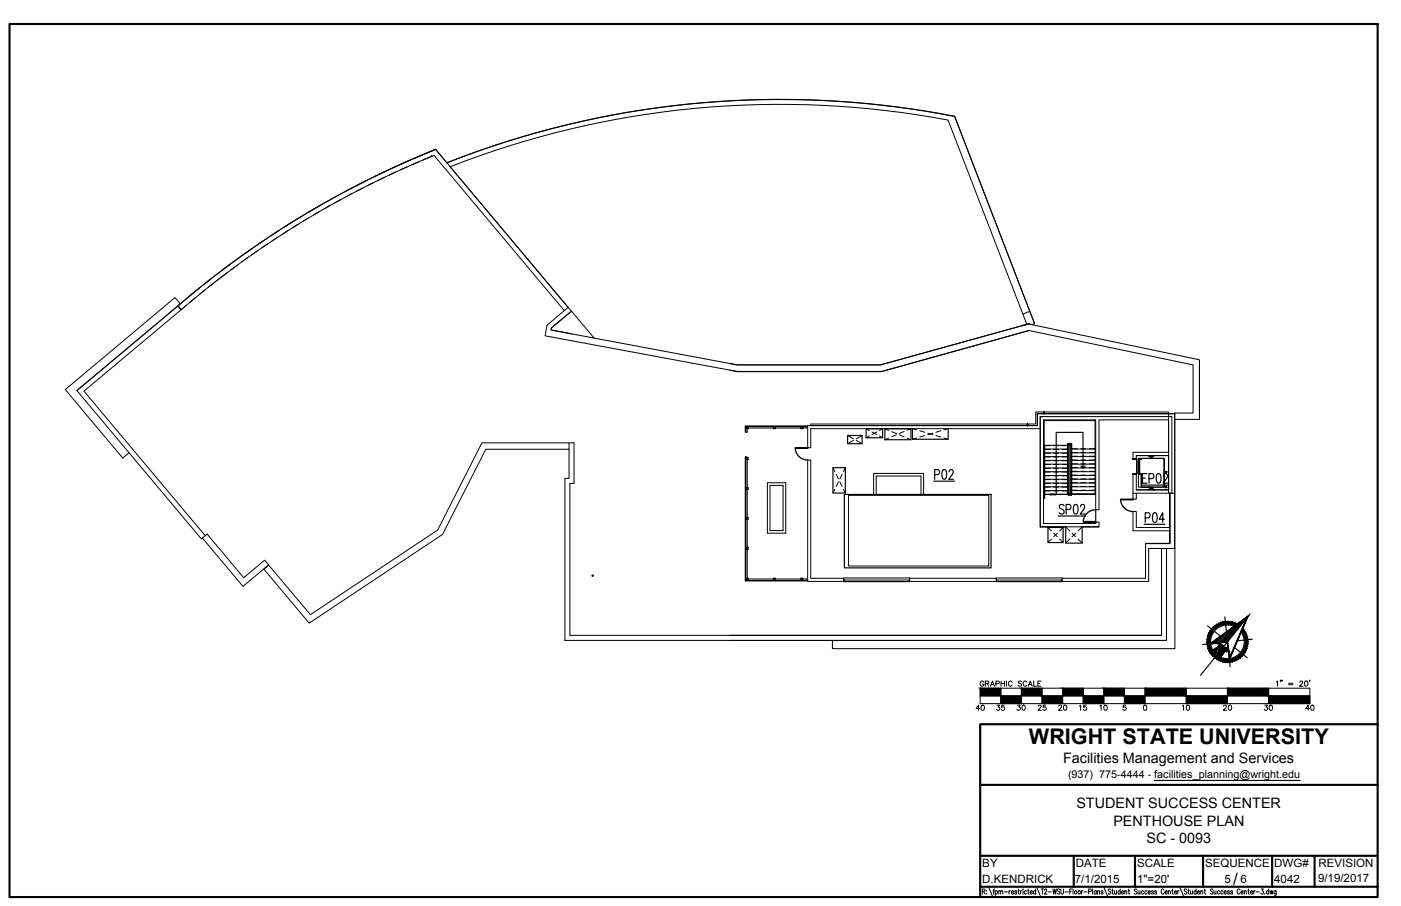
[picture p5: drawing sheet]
<svg xmlns="http://www.w3.org/2000/svg" width="432mm" height="279mm" viewBox="0 0 432 279" stroke-linecap="round" stroke-linejoin="round" font-family="sans-serif">
<!-- layer: A-EXISTING -->
<g fill="none" stroke="#000" stroke-width=".31">
<path d="M108.3 59.8l-1.8 .9M108.6 57.9l-1.6 .8M111.7 58l-1.8 1M112.7 55.8l-3 1.5M113 55.6h.1M115.1 56.3l-1.9 .9M116.2 54.1l-.7 .3M118.5 54.7l-1.9 .9M119.9 52.3l-3.1 1.5M122 53.1l-2 .9M123.3 50.8l-3 1.3M125.5 51.5l-2.1 .9"/>
<path d="M126.8 49.2l-3.2 1.4M129.2 49.9l-2.3 1M130.5 47.6l-3.1 1.4M133 48.2h.1M133 48.2l-2.7 1.2M134.3 46.1a284.8 284.8 0 0 0-79.5 48.2l-31.1 26.2M134.3 46.1l3.4 4.1-3.4-4.1a284.1 284.1 0 0 0-79.3 48.1l-31.3 26.3M134.3 46.1l-3.3 1.3M137.7 50.2a279.9 279.9 0 0 1 156.6-14.4l24.6 64M138.7 51.4l-1-1.2a279.6 279.6 0 0 1 156.5-14.3l24.6 63.9-.8 .3M138.7 51.4l36.4 43.4M138.8 51.4h-.1a278.3 278.3 0 0 1 153.5-14.4l24.3 63"/>
<path d="M76.3 79.5l-1.9 1.3M77.7 76.6l-2.7 1.9M77.7 76.6h.1M79.4 77.4l-1.8 1.2M80.8 74.5l-1.5 1M82.5 75.2l-1.8 1.2M85.6 73.1l-1.7 1.2M85.8 71.2l-1.4 .9M88.8 71.1l-1.7 1.1M89.2 69l-1.7 1.1M90.3 68.3l-.9 .6M92 69.1l-1.8 1.1"/>
<path d="M92.7 66.8l-1.4 .9M95.2 67.2l-1.8 1M95.6 65.1l-.4 .3M98.4 65.2l-1.7 1.1M98.9 63.2l-2.6 1.5M99.6 62.8l-.2 .1M101.7 63.4l-1.7 1M105 61.6l-1.8 .9M54.8 94.3l.8-.6-1.7-1.9-33.8 28.3 17.7 21.2 2-1.7M55.8 95.5l-1-1.2 1.1 1.2a282.5 282.5 0 0 1 77.9-47.6l40.1 47.9M55.8 95.5l-29.9 25.1 37.3 44.6M57.2 94.4l-1.4 1.1"/>
<path d="M57.6 92l-.3 .2M60.1 91.9l-1.7 1.4M60.4 89.7l-2.2 1.8M61.5 88.7l-.4 .4M63.2 89.4l-1.9 1.5M64.8 86.1l-1.9 1.6M69.9 82.2l-1.5 1.2M70.2 84l-5.9 4.6M71.1 81.4l-1 .7M73.2 81.7l-2 1.5M173.9 95.8l1.2-1 1 1.2-6.2 5.1-.1 .7 6.4 1.2M173.9 95.8l-5.3 4.5-.6 3.3 59.1 10.9h44.7l45.4-12.6"/>
<path d="M317 99.9l-45.6 12.6h-44.2l-44.1-8.2M317.1 99.9l.2 .1M317.4 96l-2.2 .9M317.6 100h-.1M318.7 99.5h.1M318.8 99.8h.1M169.9 101.2l6.2-5.2 7 8.3-13.3-2.5zM170 101.1h.1M225 112.1l2.2 .4h44.1l45.7-12.6 52.7 11v18.4h-7.7v-1.9h5.7v-14.9l-50.5-10.6-45.6 12.7h-44.1l-2.5-.4M369.7 111.6h.1M369.7 111.6v17.3M23.7 120.5l38.4 45.7 .3-.3"/>
<path d="M175.4 136.6h1.5v12.5h-1.2v46.8h182.3M175.4 138.5v9h-1.3v50h185.4v-28.4M229.7 131.4h19v.6h-18.4v1.3h-.6zM229.9 132.2h.1M229.9 131.5h.1M229.9 132.2h.6M230.5 131.6h-.6v.5M230.5 131.6v.5M230.5 132.1v.1M230.5 132.1l-.6 .1M238.4 131.6h.1M238.4 131.6v.6"/>
<path d="M238.4 132.2h.5M238.5 132.2h.1M238.9 131.6h-.5v.5M239 131.6v.5M239 131.6l-.1 .6M239 132.1l-.1 .1M239 131.7v.1M246.8 131.6h.1M246.8 131.6v.6M246.8 131.9h.1M246.9 132.2h.5M247.1 132.2h.1"/>
<path d="M247.2 131.6h.1M247.5 131.6h.1M247.4 131.6h-.5l-.1 .5M247.4 131.6v.5M247.5 131.8h-.1M247.5 132.1l-.1 .1M248.7 131.6h-18.8v1.7M248.7 131.5h-18.9v1.8M249.9 131.2v-.4h69.3v-3.7h41v.4h-40.5v3.7h-69.6M316.5 130.8h.4v.4h-.4zM316.7 130.4v1.1M319.7 127.6h42.4h-1.9v24.5h.3v15.5h-7.4v10.7h-25.7"/>
<path d="M319.7 127.6v3.6h-70.8v6.9h1v-5.9h70.7M321.6 128.5h-1v34M321.6 127.1h.3v.3h-.3zM321.8 126.7v1M321.8 137.3h.1M321.8 138.5h.1M321.8 139.8h.1M321.8 138.6h.1M321.8 137.4h.1M321.8 139.7h.1M321.9 137.3l.1 16.4h-.4M321.9 137.3v16.3h-.3"/>
<path d="M322 137.3h7M322 138.5h7M322 139.8h1.7M322 138.6h1.7M322 137.4h1.7M322 139.7h7M324.7 139.8h1.6M324.7 138.6h1.6M324.7 137.4h1.6M327.3 139.8h1.7M327.3 138.6h1.7M327.3 137.4h1.7"/>
<path d="M329.1 137.3h.1M329.1 138.5h.1M329.1 139.8h.1M329.1 138.6h.1M329.1 137.4h.1M329.1 139.7h.1M330.1 138.5h.1M330.1 138.4h.1M330.1 139.5h.1M330.1 139.7h.1M330.3 138.5h7.2M330.3 138.4h1.8"/>
<path d="M330.3 139.5h1.8M330.3 139.7h7.2M333.1 138.4h1.6M333.1 139.5h1.6M335.7 138.4h1.8M335.7 139.5h1.8M362.1 127.4v41.7M229.7 140.9h.6v37.7h18.4v.5h-19zM229.8 140.9v38.1h18.9M229.9 141.7h.1M229.9 151h.1M229.9 150.3h.1"/>
<path d="M229.9 140.9v38.1h18.8M229.9 141.2v.5M229.9 150.4v.5M229.9 159.6v.5M229.9 141.3h.1M229.9 150.8v.1M229.9 141.1h.1M229.9 159.5h.1M229.9 141.1h.6M229.9 141.7h.6M229.9 150.3h.6M229.9 151h.6"/>
<path d="M229.9 159.5h.6M230.1 141.1l-.1 .1M230.3 151h.1M230.4 150.3v.1M230.5 141.1v.7M230.5 141.1v.1M230.5 150.3v.7M230.5 150.3v.6M230.5 159.5v.7M230.5 159.5v.1M230.5 141.2v.5M230.5 159.6v.6"/>
<path d="M230.5 150.9v.1M230.5 150.7v.1M236.5 148.9h5.7v15.5h-5.7zM237.3 149.7h4.1v13.9h-4.1zM261.5 152.8h43.3v21.8h-43.3zM269.3 152.5v-6.5h15.4v6.5M270.1 152.5v-5.7h13.8v5.7M321.8 140.8h.1M321.8 152.5h.1M321.8 151.4h.1M321.8 150.2h.1M321.8 149.1h.1"/>
<path d="M321.8 147.9h.1M321.8 146.7h.1M321.8 145.6h.1M321.8 144.4h.1M321.8 143.2h.1M321.8 142.1h.1M321.8 140.9h.1M321.8 151.3h.1M321.8 150.1h.1M321.8 149h.1M321.8 147.8h.1M321.8 146.6h.1"/>
<path d="M321.8 145.5h.1M321.8 144.3h.1M321.8 143.1h.1M321.8 142h.1M322 140.8h7M322 152.5h7M322 151.4h1.7M322 150.2h1.7M322 149.1h1.7M322 147.9h1.7M322 146.7h1.7M322 145.6h1.7"/>
<path d="M322 144.4h1.7M322 143.2h1.7M322 142.1h1.7M322 140.9h1.7M322 151.3h7M322 150.1h7M322 149h7M322 147.8h7M322 146.6h7M322 145.5h7M322 144.3h7M322 143.1h7"/>
<path d="M322 142h7M324.7 151.4h1.6M324.7 150.2h1.6M324.7 149.1h1.6M324.7 147.9h1.6M324.7 146.7h1.6M324.7 145.6h1.6M324.7 144.4h1.6M324.7 143.2h1.6M324.7 142.1h1.6M324.7 140.9h1.6M327.3 151.4h1.7"/>
<path d="M327.3 150.2h1.7M327.3 149.1h1.7M327.3 147.9h1.7M327.3 146.7h1.7M327.3 145.6h1.7M327.3 144.4h1.7M327.3 143.2h1.7M327.3 142.1h1.7M327.3 140.9h1.7M329.1 140.8h.1M329.1 152.5h8.6M329.1 151.4h.1"/>
<path d="M329.1 150.2h.1M329.1 149.1h.1M329.1 147.9h.1M329.1 146.7h.1M329.1 145.6h.1M329.1 144.4h.1M329.1 143.2h.1M329.1 142.1h.1M329.1 140.9h.1M329.1 151.3h.1M329.1 150.1h.1M329.1 149h.1"/>
<path d="M329.1 147.8h.1M329.1 146.6h.1M329.1 145.5h.1M329.1 144.3h.1M329.1 143.1h.1M329.1 142h.1M329.2 152.3h1.1v.2v-.2h7.4M329.2 152.3v-15.3h.9v15.3M329.2 152.6l1.1 .1zM329.2 152.3v.2M329.5 152.3v-15.1h.4v15.1M330.1 140.8h.1"/>
<path d="M330.1 148.9h.1M330.1 140.7h.1M330.1 141.9h.1M330.1 143h.1M330.1 144.2h.1M330.1 145.4h.1M330.1 146.5h.1M330.1 147.7h.1M330.1 150h.1M330.1 151.2h.1M330.1 151.3h.1M330.1 150.1h.1"/>
<path d="M330.1 149h.1M330.1 147.8h.1M330.1 146.6h.1M330.1 145.5h.1M330.1 144.3h.1M330.1 143.1h.1M330.1 142h.1M330.2 152.3v-15.4h-1.1l-.1 15.6v-15.7h1.3v15.5M330.3 140.8h7.2M330.3 148.9h1.8M330.3 140.7h1.8M330.3 141.9h1.8"/>
<path d="M330.3 143h1.8M330.3 144.2h1.8M330.3 145.4h1.8M330.3 146.5h1.8M330.3 147.7h1.8M330.3 150h1.8M330.3 151.2h1.8M330.3 151.3h7.2M330.3 150.1h7.2M330.3 149h7.2M330.3 147.8h7.2M330.3 146.6h7.2"/>
<path d="M330.3 145.5h7.2M330.3 144.3h7.2M330.3 143.1h7.2M330.3 142h7.2M333.1 148.9h1.6M333.1 140.7h1.6M333.1 141.9h1.6M333.1 143h1.6M333.1 144.2h1.6M333.1 145.4h1.6M333.1 146.5h1.6M333.1 147.7h1.6"/>
<path d="M333.1 150h1.6M333.1 151.2h1.6M335.7 148.9h1.8M335.7 140.7h1.8M335.7 141.9h1.8M335.7 143h1.8M335.7 144.2h1.8M335.7 145.4h1.8M335.7 146.5h1.8M335.7 147.7h1.8M335.7 150h1.8M335.7 151.2h1.8"/>
<path d="M337.5 152.3v-22.6h-15.7v22.8h-.2M349.2 141.4v-1.9h11v-10h-21.5v27.7h-1v-27.7h-16.1v32h16.1v-.5h1v1.5h-18.1M349.2 146.3v7.6h1v-1.8M349.2 152.1h12.9M349.2 146.1h1M349.2 141.7h1M350.2 140.5h10v10.6M350.2 146.3v4.8h10M350.2 140.5v.9M350.2 140.5h3.7M350.3 141.6l.1 4.6zM350.3 141.6l-1.3-.2v.3h1.3"/>
<path d="M350.3 146.1h-1.3v.2l1.3-.1M351.1 141.6l.2 4.6zM351.8 141.4v.3h-.5v-.4v.3h.4l.1-.3h-.9v8.9h.8v-4.1h-.4v.3v-.3h.5v4.1M353.9 140.5h.2v.2h1.5v-.2h.2h-.2v.3h-1.5v-.3zM353.9 151.1h.2v-.3h1.5v.3h.2h-.2v-.3h-1.5v.3zM354.1 140.5h1.5M354.5 141.3l-2.7 .1h7M354.5 141.1l.1 .2h.5l.1-.2v.2h-.7zM354.5 150.2h.7v.3l-.1-.2h-.5l-.1 .2zM354.6 150.8h.5M354.6 150.7v.1M354.6 150.8h.2"/>
<path d="M354.8 140.8h.1M354.8 150.7h.1M354.8 150.4l.1 .3zM354.9 140.8h.1M354.9 150.8h.2M355.1 150.7v.1M355.1 140.8h-.5h.2M355.1 140.8h.1M355.1 150.8h.1M355.1 140.8l-.2 .3-.1-.2M355.2 141.3l3.6 .1M355.8 140.5h4.4v10.6"/>
<path d="M358.8 141.4v8.8zM358.8 150.2h-7h2.7M358.8 150.2h-3.6M359.1 150.4h.2zM359.1 145.4h.2zM359.3 145.4v.1M359.3 150.3v.1M359.3 150.3l.1-.3 .1 .3M359.3 145.5l.1 .3 .1-.3M359.5 150.3h.1M359.6 145.4l-.1 .1M359.6 150.4h.1z"/>
<path d="M359.6 145.4h.1zM360.6 152.1v15.6h-7.5M361.2 152.1v-23.6h-40.6v34M62.4 165.9l12.5 14.9 7.9-6.6M63.2 165.2l.6-.5 11.3 13.5 6.5-5.4 1.2 1.4M63.2 165.2l-.8 .7M81.3 175.5l1.5-1.2 12.9 15.3 39.2-26.1 13.6-26.9h26.9v1.9h-25.7l-13.3 26.3-41.1 27.4zM81.9 175h.1M82 174.8l.1 .1M82.2 174.7h.1M82.8 174.2v.1M229.9 169.4h.1"/>
<path d="M229.9 160.2h.1M229.9 168.7h.1M229.9 168.8v.5M229.9 178.4v.5M229.9 169h.1M229.9 178.3h.1M229.9 178.9h.1M229.9 178.3h.6M229.9 178.9h.6M229.9 168.8h.6M229.9 169.4h.6M229.9 160.2h.6"/>
<path d="M230 169.4h.1M230.1 168.8h.1M230.5 178.3v.1M230.5 168.7v.1M230.5 168.8v.5M230.5 178.4v.5M230.5 178.9h.1M230.5 169.3v.1M230.5 168.8v.6M230.5 178.4h.1M230.5 168.8v.1M238.3 178.9l.1 .1"/>
<path d="M238.4 178.4v.5M238.4 178.9h.1M238.4 178.6h.1M238.4 178.3l-.1 .1M238.4 178.3v.1M238.4 178.3h.5M238.4 178.9h.5M238.5 178.9v.1M238.6 178.3v.1M238.9 178.3v.7M238.9 178.3l.1 .1M239 178.4v.5"/>
<path d="M239 178.9h-.1M239 178.5h.1M246.8 178.9v.1M246.8 178.4v.5M246.8 178.9h.1M246.8 178.7h.1M246.8 178.3v.1M246.9 178.3h.5M246.9 178.9h.5M247.2 178.3l-.1 .1M247.4 178.3l.1 .1M247.4 178.3v.1"/>
<path d="M247.4 178.4v.5M247.4 178.9h.1M247.5 178.9l-.1 .1M260 178.3h-10.1v-36.4h-1v37.4h11.1M260 179.3h20.4M260 178.2h20.4v.7h-20.4zM260 178.9v.4l.2-.4M280.2 178.9v.4h.2v-.4M280.4 178.3h26.6M307 179.3h20.4M307 178.2h20.4v.7h-20.4zM307 178.9v.4l.2-.4"/>
<path d="M327.2 178.9v.4h.2v-.4M355.2 167.6l.1 .1M358 169.1v26.8zM360.6 165.5h.1M360.6 162.7h-10.4v-5h-1v6h11.4M362.1 169.1v30.9h-105.5v-2.5M362.1 169.1h-8.1v10.2h-94M225 195.9h133"/>
<circle cx="182.7" cy="177.5" r=".22"/>
</g>
<!-- layer: A-DOOR -->
<path d="M245.1 138.2a3.8 3.8 0 0 0 3.8 3.7M245.1 138.1h3.8v.2h-3.8zM337.7 157.2a3.8 3.8 0 0 0-3.8 3.6M345.4 154.1a3.8 3.8 0 0 0 3.8 3.6M345.4 153.9h3.8v.2h-3.8zM333.9 160.8h3.8v.2h-3.8z" fill="none" stroke="#000" stroke-width=".4"/>
<!-- layer: A-FLOR -->
<path d="M261.2 134.3h4.5v2.5h-4.5zM266.9 132.2h5.1v2.8h-5.1zM272.7 132.2h8.1v3.4h-8.1zM281.2 132.2v3.3h11v-3.3M256.7 144.2h3.8v7.9h-3.8zM260.2 152.5h45.2v22.6h-45.2zM321.8 152.5h.1M322 152.5h7M329.1 152.5h.1M337.7 157.2v3.8M323 162.7h4.7v4.6h-4.7zM338.7 162.5h-5.2v5h-5v-5h-7.9" fill="none" stroke="#000" stroke-width=".36"/>
<!-- layer: BORDER-NOTE -->
<path d="M333.2 143.7l.6 .6v-11h-8.3v19.2M334.4 143.7l-.6 .6M355.8 240.7h44.9" fill="none" stroke="#000" stroke-width=".36"/>
<!-- layer: A-FLOR-OVHD -->
<g fill="none" stroke="#000" stroke-width=".31">
<path d="M261.2 134.3l1.8 1M263 135.8l-1.8 1M263.9 135.8l1.8 1M265.7 134.3l-1.8 1M266.9 132.2l1 .6M267.9 134.5l-1 .5M268.8 133.2l1.4 .8M270.2 133.2l-1.4 .8M271.1 134.5l.9 .5M272 132.2l-.9 .6M272.7 132.2l1.2 .5M273.9 135.1l-1.2 .5"/>
<path d="M274.8 133.1l1.5 .6M276.3 134.1l-1.5 .6M277.2 134.1l1.5 .6M278.7 133.1l-1.5 .6M279.6 135.1l1.2 .5M280.7 132.2l-1.1 .5M281.2 132.2l1.3 .4M282.5 135.1l-1.3 .4M283.5 132.9l1.5 .4M285 134.3l-1.5 .5M286 133.6l1.5 .4M287.5 133.6l-1.5 .4"/>
<path d="M288.5 134.3l1.5 .5M290 132.9l-1.6 .4M290.9 135.1l1.3 .4M292.2 132.2l-1.3 .4M256.7 144.2l.6 1.2M257.3 150.9l-.6 1.2M257.7 146.3l.7 1.4M258.4 148.6l-.7 1.4M258.8 148.6l.7 1.4M259.5 146.3l-.7 1.4M260 150.9l.5 1.2M260.5 144.2l-.5 1.2"/>
<path d="M323 162.7l1.1 1M324.1 166.2l-1.1 1.1M324.8 164.4l1.1 1.1M325.9 164.4l-1.1 1.1M326.6 166.2l1.1 1.1M327.7 162.7l-1.1 1M328.5 162.5l1.2 1.2M329.7 166.2l-1.2 1.3M330.4 164.4l1.1 1.1M331.5 164.4l-1.1 1.1M332.3 166.2l1.2 1.3M333.5 162.5l-1.2 1.2"/>
</g>
<!-- layer: ROOM-NUMBER -->
<g fill="none" stroke="#000" stroke-width=".36">
<path d="M287.7 148.4h6.5M288.1 146.4h.9a.82 .82 0 0 0 .6-.8 .82 .82 0 0 0-.6-.8h-.9v3M290.6 145l.5-.2a1.77 1.77 0 0 1 .6 2.4l-.2 .5-.6 .1a2.32 2.32 0 0 1-.3-2.8zM292.5 145.5l.4-.7 .7 .2 .2 .4-.3 1-1.1 1.4h1.5M326.1 159.1h8.6M327.9 156a.74 .74 0 0 0-.9-.4 .74 .74 0 0 0-.4 1l.9 .5a.79 .79 0 0 1 .2 1.3 .79 .79 0 0 1-1.2-.3M328.6 157.1h.9a.81 .81 0 0 0 .6-.8 .81 .81 0 0 0-.6-.7h-.9v2.9M331.1 155.7l.6-.1a2.02 2.02 0 0 1 0 2.9h-.3a2.29 2.29 0 0 1-.3-2.8zM333 156.3l.1-.5a.68 .68 0 0 1 1-.1 .68 .68 0 0 1 .1 1l-1.3 1.8h1.5M351.8 149.6h8.5M352.1 147.5h.9M353 159.7h.9a.83 .83 0 0 0 .6-.8 .83 .83 0 0 0-.6-.8h-.9v3"/>
<path d="M353.5 146h-1.4v3h1.4M354.1 147.6h1a.81 .81 0 0 0 .5-.8 .81 .81 0 0 0-.5-.8h-1v3M355.5 158.3l.5-.2a2.02 2.02 0 0 1 0 3h-.2a1.77 1.77 0 0 1-.5-2.4zM356.7 146.2l.5-.2a2.02 2.02 0 0 1 0 3h-.2a2.29 2.29 0 0 1-.3-2.8zM358.6 146.7l.1-.4a.68 .68 0 0 1 .9-.1 .68 .68 0 0 1 .1 1l-1.2 1.8h1.5M352.6 161.7h6.5M358.9 160.1h-1.6l1.1-2v3"/>
</g>
<!-- layer: BORDER -->
<path d="M2.9 7.4h421.7v269.2h-421.7zM424.6 223.3h-122.5v53.3M302.1 242.1h122.5M302.1 263.9h122.5M302.3 273.5h122.3M330.9 263.9v9.6M349.8 263.9v9.6M370.8 263.9v9.6M392.1 263.9v9.6M405.2 263.9v9.6" fill="none" stroke="#000" stroke-width=".66"/>
<!-- layer: BORDER-NOTE -->
<g fill="none" stroke="#000" stroke-width=".31">
<path d="M302.8 274.9l.7-.1v-.6l-.7-.1v1.6M303.2 274.9l.4 .8M304 274.7h.1M304 275.6h.1M304.8 273.8l1 2.5M306.1 274.7h.4M306.5 274.1l-.3 .3v1.3M306.7 274.9l.1-.1a.47 .47 0 0 1 .6 .4 .47 .47 0 0 1-.6 .5l-.1-.2M306.7 274.7v1.6M307.8 275l.3-.3 .3 .1v.9M307.8 274.7v1M308.4 275l.3-.3 .3 .1 .1 .9"/>
<path d="M309.5 275.1h1.1M311 274.7v1M311.4 274.7l-.4 .4M311.7 275.1h.7l-.1-.3a.47 .47 0 0 0-.6 .4 .47 .47 0 0 0 .6 .5l.1-.2M313.4 274.9l-.2-.2-.4 .2 .5 .4v.4h-.3l-.2-.2M313.7 274.7h.4M313.9 274.1v1.3l.3 .3M314.5 274.7v1M315 274.7l-.5 .4M315.2 274.2h.1M315.3 274.7v1M316.4 274.9l-.1-.1a.43 .43 0 0 0-.6 .4 .43 .43 0 0 0 .7 .3"/>
<path d="M316.7 274.7h.4M316.9 274.1v1.3l.3 .3M317.5 275.1h.7l-.1-.3a.47 .47 0 0 0-.6 .4 .47 .47 0 0 0 .6 .5l.1-.2M319.2 274.9l-.1-.1a.43 .43 0 0 0-.6 .4 .43 .43 0 0 0 .7 .3M319.2 274.1v1.6M319.6 273.8l1 2.5M320.9 274.1h.8M321.3 274.1v1.6M321.9 274.5l.1-.2a.36 .36 0 0 1 .5-.1 .36 .36 0 0 1 .1 .6l-.7 .9h.8M323 275.1h1M324.5 274.1l.3 1.6 .2-1.6 .3 1.6 .3-1.6M326.6 274.4l-.2-.3-.5 .3 .1 .4 .4 .2a.42 .42 0 0 1 .1 .7 .42 .42 0 0 1-.6-.2"/>
<path d="M327 274.1v1.2l.3 .4h.3l.2-.4v-1.2M328.2 275.1h1.1M329.7 274.9h.5M330.4 274.1h-.7v1.6M330.7 274.1v1.6M333.3 274.7v1M333.8 274.7l-.5 .4M334.1 275.1h1M335.5 275l.7-.1 .1-.6-.8-.2v1.6M336.7 274.1v1.6M337.9 274.9l-.2-.1a.46 .46 0 0 0-.5 .4 .46 .46 0 0 0 .5 .5l.2-.2M337.9 274.7v1"/>
<path d="M338.3 275l.3-.3 .2 .1 .1 .9M338.3 274.7v1M340 274.9l-.3-.2-.4 .2 .6 .4v.4h-.3l-.3-.2M340.3 273.8l1 2.5M342.3 274.4l-.2-.3-.5 .3 .1 .4 .4 .2a.42 .42 0 0 1 .1 .7 .42 .42 0 0 1-.6-.2M342.7 274.7h.4M342.9 274.1v1.3l.2 .3M343.5 274.7v1h.3l.3-.3M344.1 274.7v1M345.2 274.9l-.1-.1a.47 .47 0 0 0-.5 .4 .47 .47 0 0 0 .5 .5l.1-.2M345.2 274.1v1.6M345.6 275.1h.7l-.1-.3a.46 .46 0 0 0-.6 .4 .46 .46 0 0 0 .6 .5l.1-.2"/>
<path d="M346.7 275l.2-.3 .3 .1 .1 .9M346.7 274.7v1M347.7 274.7h.4M347.9 274.1v1.3l.3 .3M350.4 274.4a.41 .41 0 0 0-.6-.3 .41 .41 0 0 0-.1 .7l.5 .2a.43 .43 0 0 1 .1 .7 .43 .43 0 0 1-.7-.2M350.7 274.7l.1 1h.3l.3-.3M351.4 274.7v1M352.5 274.9l-.1-.1a.46 .46 0 0 0-.6 .4 .46 .46 0 0 0 .6 .5l.1-.2M353.5 274.9l-.1-.1a.47 .47 0 0 0-.6 .4 .47 .47 0 0 0 .6 .5l.1-.2M353.9 275.1h.6l-.1-.3a.47 .47 0 0 0-.5 .4 .47 .47 0 0 0 .5 .5l.1-.2M355.5 274.9l-.2-.2-.4 .2 .5 .4v.4h-.3l-.2-.2M356.5 274.9l-.3-.2-.4 .2 .6 .4v.4h-.3l-.3-.2"/>
<path d="M358.7 274.5a.44 .44 0 0 0-.5-.3 .44 .44 0 0 0-.3 .6v.3a.44 .44 0 0 0 .3 .6 .44 .44 0 0 0 .5-.3M359.1 275.1h.7l-.2-.3a.44 .44 0 0 0-.5 .4 .44 .44 0 0 0 .7 .3M360.1 275l.3-.3 .3 .1v.9M360.1 274.7v1M361.2 274.7h.4M361.4 274.1v1.3l.2 .3M362 275.1h.6l-.1-.3a.47 .47 0 0 0-.5 .4 .47 .47 0 0 0 .5 .5l.1-.2M363 274.7v1M363.4 274.7l-.4 .4M363.7 273.8l1 2.5M365.8 274.4l-.3-.3-.4 .1v.6l.5 .3 .2 .4-.3 .2-.5-.2M366.1 274.7h.4"/>
<path d="M366.3 274.1v1.3l.3 .3M366.9 274.7l.1 1h.2l.3-.3M367.5 274.7v1M368.7 274.9l-.2-.1a.47 .47 0 0 0-.5 .4 .47 .47 0 0 0 .5 .5l.2-.2M368.7 274.1v1.6M369.1 275.1h.6l-.1-.3a.47 .47 0 0 0-.6 .4 .47 .47 0 0 0 .6 .5l.1-.2M370.1 275l.3-.3 .2 .1 .1 .9M370.1 274.7v1M371.2 274.7h.4M371.3 274.1v1.3l.3 .3M373.8 274.4l-.3-.3-.5 .3 .1 .4 .6 .3v.6h-.4l-.3-.2M374.2 274.7v1h.3l.3-.3"/>
<path d="M374.8 274.7v1M375.9 274.9l-.1-.1a.47 .47 0 0 0-.6 .4 .47 .47 0 0 0 .6 .5l.1-.2M376.9 274.9l-.1-.1a.47 .47 0 0 0-.6 .4 .47 .47 0 0 0 .6 .5l.1-.2M377.3 275.1h.6l-.1-.3a.43 .43 0 0 0-.5 .4 .43 .43 0 0 0 .6 .3M378.9 274.9l-.2-.2-.4 .2 .6 .4v.4h-.4l-.2-.2M379.9 274.9l-.2-.2-.4 .2 .5 .4v.4h-.3l-.2-.2M382.2 274.5a.44 .44 0 0 0-.6-.3 .44 .44 0 0 0-.3 .6v.3a.44 .44 0 0 0 .3 .6 .44 .44 0 0 0 .6-.3M382.5 275.1h.7l-.1-.3a.47 .47 0 0 0-.6 .4 .47 .47 0 0 0 .6 .5l.1-.2M383.5 275l.3-.3 .3 .1v.9M383.5 274.7v1M384.6 274.7h.4M384.8 274.1v1.3l.2 .3"/>
<path d="M385.4 275.1h.7l-.2-.3a.44 .44 0 0 0-.5 .4 .44 .44 0 0 0 .7 .3M386.4 274.7v1M386.9 274.7l-.5 .4M387.1 275.1h1.1M388.7 274.1h.7l-.4 .7a.45 .45 0 0 1 .4 .6 .45 .45 0 0 1-.8 0M389.8 275.6l.1 .1M391 274.9l-.1-.1a.44 .44 0 0 0-.6 .4 .44 .44 0 0 0 .7 .3M391 274.1v1.6M391.4 274.7l.2 1 .3-1 .2 1 .2-1M393.3 274.7v1.4l-.5 .1M393.3 274.9l-.1-.1a.43 .43 0 0 0-.6 .4 .43 .43 0 0 0 .7 .3"/>
<circle cx="331.5" cy="275.1" r=".48"/>
<circle cx="332.6" cy="275.1" r=".48"/>
</g>
<!-- layer: NORTH -->
<g fill="#000" stroke="#000" stroke-width=".31">
<path d="M375.8 198.3l.5 .4zM373.9 200.6l.7 .4zM374.2 200.8l.6 .4zM374.2 200.7l.3 .1zM374.3 200.7l.2 .1zM374.5 200.6l.1 .1zM374.5 200.6h.2zM375.8 200.7l1.3 .7-.8 1zM377.8 200.3l.1 .1zM378.2 200.4l.2 .1z"/>
<path d="M373.1 198.4l.1 .2 11.6-8.7zM373.2 198.6l11.6-8.7-.5 .7zM384.8 189.9l-.5 .7-5.4 12.9zM384.3 190.6l-5.4 12.9 .1-.8zM378.2 198.1l.7 5.4 .1-.8zM378.4 197.8l.6 4.9-.8-4.6zM373.1 198.6l5.1-.5 .2-.3zM373.1 198.4l5.3-.6-5.3 .8z"/>
<path d="M373.4 194l.6 .5-1 .1zM373 194.6l.6 .4 .4-.5zM373 194.6l.6 .4-.9 .2zM372.7 195.2l.6 .3 .3-.5zM372.7 195.2l.6 .3-.9 .3zM372.4 195.8l.7 .3 .2-.6zM372.4 195.8l.7 .3-.9 .4zM372.2 196.5l.7 .2 .2-.6zM372.2 196.5l.7 .2-.8 .5zM372.1 197.2l.7 .1 .1-.6zM372.1 197.2l.7 .1-.8 .6zM372 197.9h.8v-.6zM372 197.9h.8l-.7 .7zM372.8 197.9l-.7 .7 .7-.1zM372.1 198.6l.7-.1-.6 .8zM372.8 198.5l-.6 .8 .7-.1zM372.2 199.3l.7-.1-.5 .8zM372.9 199.2l-.5 .8 .7-.3zM372.4 200l.7-.3-.5 1zM373.1 199.7l-.5 1 .7-.4zM372.6 200.7l.7-.4-.3 1zM373.3 200.3l-.3 1 .6-.4zM373 201.3l.6-.4-.2 .9zM373.6 200.9l-.2 .9 .5-.4zM373.4 201.8l.5-.4-.1 1zM373.9 201.4l-.1 1 .6-.6zM373.8 202.4l.6-.6v1zM374.4 201.8v1l.4-.5zM374.8 202.3l.1 1-.5-.5zM374.8 202.3l.1 1 .4-.7zM375.3 202.6l.3 1-.7-.3zM375.3 202.6l.3 1 .3-.7zM375.9 202.9l.3 1-.6-.3zM375.9 202.9l.3 1 .2-.7zM376.4 203.2l.5 .9-.7-.2zM376.4 203.2l.5 .9 .2-.8zM377.1 203.3l.5 .9-.7-.1zM377.1 203.3l.5 .9 .1-.7zM377.7 203.5l.6 .7h-.7zM377.7 203.5l.6 .7v-.7zM378.3 203.5l.7 .7h-.7zM378.3 203.5l.7 .7-.1-.7zM378.9 203.5l.8 .6-.7 .1zM378.9 203.5l.8 .6-.2-.7zM379.5 203.4l.9 .5-.7 .2zM379.5 203.4l.9 .5-.3-.7zM380.1 203.2l.9 .4-.6 .3zM380.1 203.2l.9 .4-.3-.6zM380.7 203l.9 .3-.6 .3zM380.7 203l.9 .3-.4-.6zM381.2 202.7l1 .2-.6 .4zM381.2 202.7l1 .2-.4-.6zM381.8 202.3l.9 .1-.5 .5zM381.8 202.3l.9 .1-.5-.5zM382.2 201.9h1l-.5 .5zM382.6 201.4l-.4 .5h1zM382.6 201.4l1-.1-.4 .6zM383 200.9l-.4 .5 1-.1zM383 200.9l1-.2-.4 .6zM383.3 200.4l-.3 .5 1-.2zM383.3 200.4l1-.4-.3 .7zM383.6 199.8l-.3 .6 1-.4zM383.6 199.8l.9-.5-.2 .7zM383.7 199.2l-.1 .6 .9-.5zM383.7 199.2l.9-.6-.1 .7zM383.8 198.5l-.1 .7 .9-.6zM383.8 198.5l.8-.6v.7zM383.9 197.9l-.1 .6 .8-.6zM384.6 197.1v.8h-.7zM383.8 197.2l.1 .7 .7-.8zM384.4 196.4l.2 .7-.8 .1zM383.7 196.6l.1 .6 .6-.8zM384.2 195.7l.2 .7-.7 .2zM383.5 196l.2 .6 .5-.9zM383.9 195.1l.3 .6-.7 .3zM383.3 195.4l.2 .6 .4-.9zM383.6 194.5l.3 .6-.6 .3zM382.9 194.9l.4 .5 .3-.9zM383.1 193.9l.5 .6-.7 .4zM382.6 194.3l.3 .6 .2-1z"/>
<path d="M375.7 199.1l-1 1.5 1.2-1.4zM375.7 199.1l-1.2 1.4z"/>
<path d="M375.7 198.4l.9 .5zM375.7 198.4l.9 .5z"/>
<path d="M376.1 198.7l1 .6zM376.1 198.7l1 .6z"/>
<path d="M375.9 199.2l1.1 .9v-.4zM375.9 199.2l1.1 .9-1.2-.6z"/>
<path d="M376 198.7l1 1 .1-.4zM376 198.7l1 1-1.3-.6z"/>
<path d="M377.6 199.7l-.1 .2zM377.6 199.7l.9 .7zM377.6 199.8l.9 .6z"/>
<path d="M377.6 199.8l.5 .3zM377.6 199.9l.5 .2zM377.6 199.9l.5 .2z"/>
<path d="M380.6 192.1l.7 .3-.4 .6zM380.6 192.1l-.3 .7 .6 .2zM379.9 191.8l.7 .3-.3 .7zM379.9 191.8l-.2 .8 .6 .2zM379.2 191.7l.7 .1-.2 .8zM379.2 191.7l-.1 .7 .6 .2zM378.5 191.7h.7l-.1 .7zM378.5 191.7v.7h.6zM377.8 191.7h.7v.7zM377.8 191.7v.7h.7zM377.1 191.8l.7-.1v.7zM377.1 191.8l.1 .7 .6-.1zM376.4 192l.7-.2 .1 .7zM376.4 192l.2 .7 .6-.2zM375.7 192.2l.7-.2 .2 .7zM375.7 192.2l.3 .7 .6-.2zM375 192.6l.7-.4 .3 .7zM375 192.6l.4 .6 .6-.3zM374.4 193l.6-.4 .4 .6zM374.4 193l.5 .6 .5-.4zM373.9 193.5l.5-.5 .5 .6zM373.9 193.5l.5 .5 .5-.4zM373.9 193.5l.5 .5h-1zM373.4 194l.6 .5 .4-.5z"/>
<path d="M376 198.7l-1.5 1.8zM376 198.7l-1.4 1.9zM375.7 198.4l.4 .2zM375.7 198.4l.4 .2zM375.8 198.2l-.1 .2zM375.8 198.2l1.3 1.1zM375.8 198.3l1.3 1zM377 199.3v1.9zM377 199.3l-.1 2.1zM377.6 200.4l-.7 1zM377.6 200.4l-.7 1z"/>
<path d="M374 200.5l.1 .1zM374 200.5l.1 .1z"/>
<path d="M374 200.5l.2 .2zM374 200.5l.2 .2z"/>
<path d="M374.2 200.8l.6 .4zM374.3 200.9l.5 .3z"/>
<path d="M374.3 200.7l.3 .1zM374.3 200.7l.3 .1z"/>
<path d="M374.2 200.7l.3 .1zM374.2 200.7l.3 .1zM374.2 200.7l.3 .1z"/>
<path d="M374 200.5l.5 .4zM374 200.5l.5 .4z"/>
<path d="M374 200.6l.5 .3zM374 200.6l.5 .3z"/>
<path d="M374 200.6l.5 .3zM373.9 200.6l.6 .3z"/>
<path d="M373.9 200.6l.7 .3zM373.9 200.6l.7 .3z"/>
<path d="M374.4 200.7l.2 .1zM374.4 200.7l.2 .1z"/>
<path d="M374.4 200.7l.2 .1zM374.3 200.7l.3 .1z"/>
<path d="M374.3 200.7l.3 .1zM374.3 200.7l.3 .1z"/>
<path d="M374.3 200.7l.3 .1zM374.3 200.7l.3 .1z"/>
<path d="M374.3 200.7l.3 .1zM374.3 200.7l.2 .1zM374.2 200.7l.3 .1z"/>
<path d="M373.9 200.6l.7 .3zM373.9 200.6l.7 .3z"/>
<path d="M373.9 200.6l.8 .7zM373.9 200.6l.8 .6zM374 200.5l-.1 .1z"/>
<path d="M374.4 200.7l.2 .1zM374.4 200.7l.2 .1z"/>
<path d="M373.9 200.6l.7 .4zM373.9 200.6l.7 .4zM373.9 200.6l.7 .4z"/>
<path d="M373.9 200.7l.7 .3zM373.9 200.7l.7 .3z"/>
<path d="M374.5 200.6l.1 .1zM374.5 200.6l.1 .1z"/>
<path d="M374.4 200.7h.2zM374.4 200.7l.2 .1zM374.4 200.7l.2 .1zM374.4 200.7l.2 .1z"/>
<path d="M374.5 200.6l.1 .1zM374.5 200.6l.1 .1z"/>
<path d="M374.5 200.6l.1 .1zM374.5 200.6l.1 .1z"/>
<path d="M374 200.7l.6 .3zM374 200.7l.6 .3z"/>
<path d="M374.1 200.8l.6 .3zM374.1 200.8l.6 .3z"/>
<path d="M374.1 200.8l.6 .3zM374.1 200.8l.6 .3z"/>
<path d="M375.8 200.7l-.1 1.4 .6 .3zM375.7 202.1l.6 .3z"/>
<path d="M375.8 199.5l1.2 1.8v-1.2zM375.8 199.5l1.2 1.8-1.2-.6z"/>
<path d="M377.8 200.2l.3 .2zM377.8 200.2l.3 .2z"/>
<path d="M377.7 200.4l-.6 1 .7-.9zM377.7 200.4l-.6 1-.1-.1z"/>
<path d="M377.7 200.4l.1 .1zM377.7 200.4l.1 .1z"/>
<path d="M377.7 200.4l.1 .1zM377.7 200.4l.1 .1z"/>
<path d="M377.7 200.4l.2 .1zM377.7 200.4l.1 .1z"/>
<path d="M377.7 200.4h.2zM377.7 200.4l.2 .1z"/>
<path d="M377.7 200.3l.2 .1zM377.7 200.3l.2 .1z"/>
<path d="M377.8 200.3l.1 .1zM377.8 200.3l.1 .1zM377.7 200.3l.2 .1z"/>
<path d="M377.8 200.3l.2 .1zM377.8 200.3l.2 .1z"/>
<path d="M377.8 200.3l.2 .1zM377.8 200.3l.1 .1zM377.8 200.3l.1 .1zM377.8 200.3l.1 .1z"/>
<path d="M377.8 200.3l.2 .1zM377.8 200.3l.2 .1z"/>
<path d="M377.8 200.2l.2 .2zM377.8 200.2l.2 .2z"/>
<path d="M377.8 200.2l.3 .1zM377.8 200.2l.3 .1z"/>
<path d="M377.8 200.2l.3 .1zM377.8 200.2l.2 .2zM377.8 200.2l.2 .2zM377.8 200.2l.2 .2z"/>
<path d="M377.8 200.2l.3 .1zM377.8 200.2l.3 .2z"/>
<path d="M377.6 199.9l.6 .3zM377.6 199.9l.6 .3z"/>
<path d="M377.8 200.2l.3 .2zM377.8 200.2l.4 .2z"/>
<path d="M377.8 200.2l.3 .2zM377.8 200.2l.3 .2z"/>
<path d="M377.6 199.9l.6 .3zM377.6 199.9l.6 .3z"/>
<path d="M377.7 200l.6 .3zM377.7 200l.6 .3z"/>
<path d="M377.7 200l.6 .4zM377.7 200l.6 .4z"/>
<path d="M377.8 200.5l-1.6 2zM377.8 200.5l-1.6 2zM375.7 202.1l.5 .4zM375.7 202.1l.5 .3zM375.8 199.3l-.1 2.8zM375.9 199l-.2 3zM375.9 199l-1.2 1.7zM375.9 199l-1.2 1.7z"/>
<path d="M377.7 200l.7 .4zM377.7 200l.7 .4z"/>
<path d="M378.2 200.4l.2 .1zM378.2 200.4l.2 .1zM378.2 200.4l.2 .1z"/>
<path d="M377.8 200.1l.6 .4zM377.8 200.1l.6 .4z"/>
<path d="M377.8 200.2l.6 .3zM377.8 200.2l.6 .3zM377.8 200.2l.6 .3zM377.8 200.2l.6 .3z"/>
<path d="M377.8 200.1l.6 .3zM377.8 200.1l.6 .3z"/>
<path d="M377.8 200.1l.6 .3zM377.8 200.1l.6 .3z"/>
<path d="M377.8 200.1l.6 .3zM377.8 200.1l.6 .3z"/>
</g>
<circle cx="374.7" cy="200.6" r=".18" fill="#000"/>
<g fill="none" stroke="#000" stroke-width=".36">
<path d="M372.2 193l4 3.2M375.3 198.3l-4.7 .5M377.5 190.3l.5 4.6 3-.3M378.5 197.7l-5 .5M378.8 197.4l-4.9 .5M379 197.1l-4.6 .5M379.3 196.8l-4.5 .4M379.5 196.4l-4.2 .5M379.8 196.1l-4.1 .5M380 195.8l-3.8 .5M380.3 195.5l-3.6 .4M380.4 193.2a5.2 5.2 0 0 0-7.3 4.4 5.2 5.2 0 0 0 6.6 5.3 5.2 5.2 0 0 0 2.8-8"/>
<path d="M380.4 199.6l4 3.3M380.5 195.2l-3.4 .4M380.8 194.9l-3.2 .4M381.2 194.3l-2.7 .3M381.5 194l-2.6 .3M381.7 193.7l-2.3 .2M382 193.4l-2.2 .2M382.2 193.1l-1.9 .2M382.5 192.8l-1.8 .2M382.7 192.5l-1.5 .1M383 192.2l-1.4 .1M383.2 191.9l-1.1 .1"/>
<path d="M383.5 191.6l-.9 .1M383.7 191.3h-.7M384 190.9l-.5 .1M384.2 190.6l-.3 .1M384.4 190.3h.1M384.5 190.2l-7.4 9.3M386 197.1l-4.7 .5M375.8 201.1l-5.8 7.1M378.6 200.9l.5 4.7"/>
</g>
<!-- layer: Graphic Scale -->
<g fill="none" stroke="#000" stroke-width=".31">
<path d="M302.1 212.2h101.6v4.8h-101.6zM302.1 214.6h101.6M308.5 212.2v4.8M314.8 212.2v4.8M321.2 212.2v4.8M327.5 212.2v4.8M333.9 212.2v4.8M340.2 212.2v4.8M346.6 212.2v4.8M347 217.5h-.8l-.1 .6a.56 .56 0 0 1 .9 0 .56 .56 0 0 1-.1 .8 .56 .56 0 0 1-.8-.2M352.6 217.5a.79 .79 0 0 1 1 .6 .79 .79 0 0 1-.6 .9l-.5-.3-.1-.6zM352.9 212.2v4.8"/>
<path d="M365.6 212.2v4.8M378.3 212.2v4.8M391 212.2v4.8M393.4 210.3l.3-.3v1.6M394.7 209.8l-.1 .4M395.2 209.8l-.2 .4M397.1 210.7h1.4M397.1 211.2h1.4M400.6 210.4l.3-.4 .6 .3-1 1.3h1.1M402.3 210.1a.78 .78 0 0 1 .9 .6 .78 .78 0 0 1-.6 .9l-.5-.3zM403.7 209.8l-.1 .4"/>
</g>
<g fill="#000" stroke="#000" stroke-width=".31">
<path d="M302.1 212.2l6.4 2.4v-2.4zM302.1 212.2l6.4 2.4h-6.4z"/>
<path d="M308.5 214.6l6.3 2.4v-2.4zM308.5 214.6l6.3 2.4h-6.3z"/>
<path d="M314.8 212.2l6.4 2.4v-2.4zM314.8 212.2l6.4 2.4h-6.4z"/>
<path d="M321.2 214.6l6.3 2.4v-2.4zM321.2 214.6l6.3 2.4h-6.3z"/>
<path d="M327.5 212.2l6.4 2.4v-2.4zM327.5 212.2l6.4 2.4h-6.4z"/>
<path d="M333.9 214.6l6.3 2.4v-2.4zM333.9 214.6l6.3 2.4h-6.3z"/>
<path d="M340.2 212.2l6.4 2.4v-2.4zM340.2 212.2l6.4 2.4h-6.4z"/>
<path d="M346.6 214.6l6.3 2.4v-2.4zM346.6 214.6l6.3 2.4h-6.3z"/>
<path d="M352.9 212.2l12.7 2.4v-2.4zM352.9 212.2l12.7 2.4h-12.7z"/>
<path d="M365.6 214.6l12.7 2.4v-2.4zM365.6 214.6l12.7 2.4h-12.7z"/>
<path d="M378.3 212.2l12.7 2.4v-2.4zM378.3 212.2l12.7 2.4h-12.7z"/>
<path d="M391 214.6l12.7 2.4v-2.4zM391 214.6l12.7 2.4h-12.7z"/>
</g>
<!-- layer: A-DETL-MBND -->
<path d="M316.8 99.9l-1.6 .5" fill="none" stroke="#000" stroke-width=".4"/>
<text font-size="6.7" x="317.1" y="229.6">WRIGHT STATE UNIVERSITY</text>
<text font-size="5.3" x="380.1" y="272.9">/</text>
<g font-size="4.4">
<text x="301.3" y="212.7">GRAPHIC SCALE</text>
<text x="299.9" y="220.1">40</text>
<text x="306.2" y="220.1">35</text>
<text x="312.6" y="220.1">30</text>
<text x="318.9" y="220.1">25</text>
<text x="325.3" y="220.1">20</text>
<text x="331.6" y="220.1">15</text>
<text x="338" y="220.1">10</text>
<text x="363.4" y="220.1">10</text>
<text x="376.1" y="220.1">20</text>
<text x="388.8" y="220.1">30</text>
<text x="401.5" y="220.1">40</text>
<text x="327.6" y="235.5">Facilities Management and Services</text>
<text x="331.7" y="249.2">STUDENT SUCCESS CENTER</text>
<text x="343.1" y="254.6">PENTHOUSE PLAN</text>
<text x="353.4" y="259.9">SC - 0093</text>
</g>
<g font-size="3.5">
<text x="302.8" y="267.4">BY</text>
<text x="331.6" y="267.4">DATE</text>
<text x="350.5" y="267.4">SCALE</text>
<text x="371.4" y="267.4">SEQUENCE</text>
<text x="392.7" y="267.4">DWG#</text>
<text x="406.4" y="267.4">REVISION</text>
<text x="302.8" y="272.2">D.KENDRICK</text>
<text x="331.3" y="272.2">7/1/2015</text>
<text x="350.5" y="272.2">1&quot;=20'</text>
<text x="377.4" y="272.2">5</text>
<text x="382.4" y="272.2">6</text>
<text x="392.7" y="272.2">4042</text>
<text x="406.2" y="272.1">9/19/2017</text>
</g>
<text font-size="3.3" x="329.2" y="240">(937) 775-4444 - facilities_planning@wright.edu</text>
<text font-size="1.3" x="323.5" y="152.9">DN</text>
</svg>
